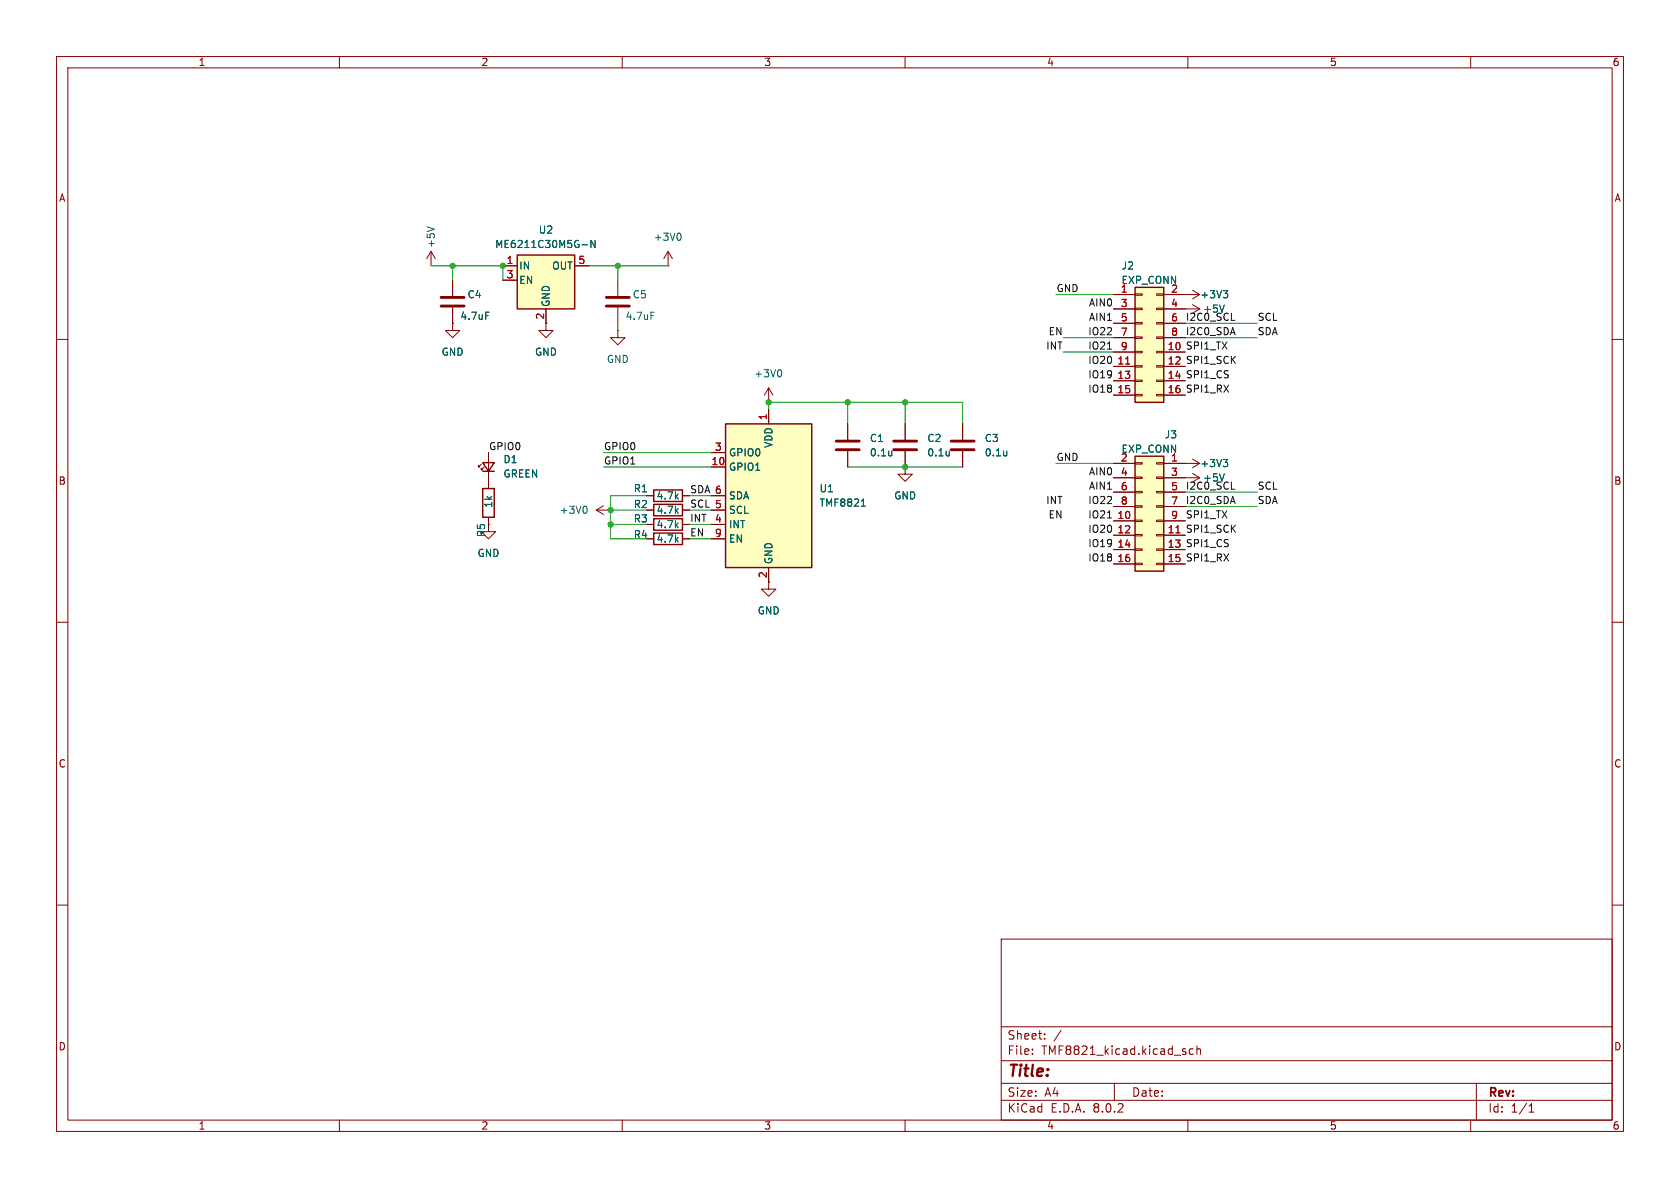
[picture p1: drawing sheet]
<svg xmlns="http://www.w3.org/2000/svg" width="297mm" height="210mm" viewBox="0 0 297 210" stroke-linecap="round" stroke-linejoin="round" font-family="sans-serif">
<g fill="none" stroke="#840000" stroke-width=".18">
<path d="M10 10h277v190h-277zM12 12h273v186h-273zM60 10v2M110 10v2M160 10v2M210 10v2M260 10v2M10 60h2M109.2 49.5v2.8M109.2 54.4v2.8M285 60h2M135.9 71.1h.1"/>
<path d="M135.9 68.6l-.8 1.3M135.9 68.6v2.5M135.9 68.6l.8 1.3M170.2 74.9v2.8M170.2 79.8v2.8M105.4 90.2l1.3 .7M105.4 90.2h2.5M106.7 89.4l-1.3 .8M107.9 90.2h.1M160 82.6v1.2h1.3l-1.3 1.3-1.3-1.3h1.3M160 82.6h.1M10 110h2"/>
<path d="M135.9 102.9v1.2h1.3l-1.3 1.3-1.3-1.3h1.3M285 110h2M10 160h2M285 160h2M177 166h108v32h-108zM60 198v2M110 198v2M160 198v2M177 194.5h108M177 191.5h108M177 187.5h108M177 181.5h108"/>
<path d="M182.5 186.3v.1M182.5 185.5v.1M184.7 183.6v.1M184.7 182.8v.1M187.6 182.1l-1.3 2M197 191.5v3M209.5 185.9l.2 .2-.2 .3M209.5 185.4l.1 .1M210 198v2M211 185.5l-.5-.1-.3 .3v.4l.2 .2h.6M211.6 185.5l.2-.1 .4 .1v.9M211.6 184.9v1.5"/>
<path d="M260 198v2M261 191.5v6.5M270.3 196.6h.9M270.3 195.5l.4-.4v1.5"/>
</g>
<path d="M107.2 54.1h4.1M107.2 52.6h4.1M168.1 79.5h4.1M168.1 78h4.1" fill="none" stroke="#840000" stroke-width=".51"/>
<path d="M115.1 55.2h.6M137.9 65.3a.79 .79 0 0 1 0 1.3M178 79.7v.9M103.5 89.5a.79 .79 0 0 1 0 1.2M178 80.5h-.1" fill="none" stroke="#006464" stroke-width=".18"/>
<path d="M128.3 74.9h15.2v25.4h-15.2z" fill="#ffffc2"/>
<path d="M128.3 74.9h15.2v25.4h-15.2z" fill="none" stroke="#840000" stroke-width=".25"/>
<g fill="none" stroke="#840000" stroke-width=".18">
<path d="M209.5 54.6h2.6M210.8 53.8l1.3 .8M212.1 54.6l-1.3 .8M135.9 72.4v2.5M149.9 74.9v2.8M149.9 79.8v2.8M160 74.9v2.8M160 79.8v2.8M125.7 82.6h2.6M125.7 80h2.6M125.7 92.7h2.6M125.7 90.2h2.6"/>
<path d="M125.7 87.6h2.6M125.7 95.3h2.6M135.9 100.3v2.6"/>
</g>
<path d="M216.4 53.9l-.4 1.3M157.7 79.7v.9M167.8 79.7v.9M152.3 89.5h.7M152.5 88.4l.1-.2v1.3M157.7 80.5h-.1M167.8 80.5h.1" fill="none" stroke="#006464" stroke-width=".18"/>
<path d="M147.8 79.5h4.1M147.8 78h4.1M158 79.5h4.1M158 78h4.1" fill="none" stroke="#840000" stroke-width=".51"/>
<path d="M200.7 50.8h5v20.3h-5z" fill="#ffffc2"/>
<g fill="none" stroke="#840000" stroke-width=".18">
<path d="M196.8 52.1h3.9M196.8 54.6h3.9M196.8 57.2h3.9M196.8 59.7h3.9M200.7 59.6h1.2v.2h-1.2zM200.7 57h1.2v.3h-1.2zM200.7 54.5h1.2v.2h-1.2zM200.7 51.9h1.2v.3h-1.2zM204.5 59.6h1.2v.2h-1.2zM204.5 57h1.2v.3h-1.2zM204.5 54.5h1.2v.2h-1.2zM204.5 51.9h1.2v.3h-1.2z"/>
<path d="M205.7 52.1h6.4M205.7 54.6h3.8M205.7 57.2h3.8M205.7 59.7h3.8M210.8 51.3l1.3 .8M212.1 52.1l-1.3 .7M196.8 62.2h3.9M196.8 64.8h3.9M196.8 67.3h3.9M196.8 69.9h3.9M200.7 69.7h1.2v.3h-1.2zM200.7 67.2h1.2v.2h-1.2z"/>
<path d="M200.7 64.6h1.2v.3h-1.2zM200.7 62.1h1.2v.3h-1.2zM204.5 69.7h1.2v.3h-1.2zM204.5 67.2h1.2v.2h-1.2zM204.5 64.6h1.2v.3h-1.2zM204.5 62.1h1.2v.3h-1.2zM205.7 62.2h3.8M205.7 64.8h3.8M205.7 67.3h3.8M205.7 69.9h3.8"/>
</g>
<path d="M200.7 50.8h5v20.3h-5z" fill="none" stroke="#840000" stroke-width=".25"/>
<path d="M199 64.4h.7" fill="none" stroke="#a90000" stroke-width=".18"/>
<path d="M216.3 51.4h.7l-.4 .5M216.8 51.9l.2 .2v.3l-.2 .2" fill="none" stroke="#006464" stroke-width=".18"/>
<path d="M200.7 80.6h5v20.4h-5z" fill="#ffffc2"/>
<g fill="none" stroke="#840000" stroke-width=".18">
<path d="M76.2 44.5l-.8 1.2M76.2 44.5v2.5M76.2 44.5l.8 1.2M80 57.2v1.2h1.3l-1.3 1.3-1.3-1.3h1.3M80 57.2h.1M96.5 57.2v1.2h1.3l-1.3 1.3-1.3-1.3h1.3M109.2 58.4v1.3h1.3l-1.3 1.3-1.3-1.3h1.3M109.2 58.4h.1M118.1 47h.1M118.1 44.5l-.8 1.2M118.1 44.5v2.5M118.1 44.5l.8 1.2"/>
<path d="M114.3 87.6h1.3M114.3 92.7h1.3M114.3 95.3h1.3M114.3 90.2h1.3M120.6 87.6h1.3M120.6 92.7h1.3M120.6 95.3h1.3M120.6 90.2h1.3M196.8 81.9h3.9M196.8 92.1h3.9M196.8 94.6h3.9M196.8 97.2h3.9"/>
<path d="M196.8 99.7h3.9M196.8 84.5h3.9M196.8 87h3.9M196.8 89.5h3.9M200.7 99.6h1.2v.2h-1.2zM200.7 97h1.2v.3h-1.2zM200.7 94.5h1.2v.2h-1.2zM200.7 91.9h1.2v.3h-1.2zM200.7 89.4h1.2v.3h-1.2zM200.7 86.9h1.2v.2h-1.2zM200.7 84.3h1.2v.3h-1.2zM200.7 81.8h1.2v.2h-1.2z"/>
<path d="M204.5 99.6h1.2v.2h-1.2zM204.5 97h1.2v.3h-1.2zM204.5 94.5h1.2v.2h-1.2zM204.5 91.9h1.2v.3h-1.2zM204.5 89.4h1.2v.3h-1.2zM204.5 86.9h1.2v.2h-1.2zM204.5 84.3h1.2v.3h-1.2zM204.5 81.8h1.2v.2h-1.2zM205.7 81.9h6.4M205.7 92.1h3.8M205.7 94.6h3.8M205.7 97.2h3.8"/>
<path d="M205.7 99.7h3.8M205.7 84.5h6.4M205.7 87h3.8M205.7 89.5h3.8M210.8 83.7l1.3 .8M210.8 81.2l1.3 .7M212.1 84.5l-1.3 .7M212.1 81.9l-1.3 .8"/>
</g>
<path d="M115.6 86.6h5v2h-5zM115.6 91.7h5v2h-5zM115.6 94.2h5v2.1h-5zM115.6 89.2h5v2h-5zM200.7 80.6h5v20.4h-5z" fill="none" stroke="#840000" stroke-width=".25"/>
<path d="M207.9 94.2h.7" fill="none" stroke="#a90000" stroke-width=".18"/>
<path d="M75.5 40.1l1.3 .4M120.1 41.2a.79 .79 0 0 1 0 1.3M216.3 81.2h.7l-.4 .5M216.4 83.8l-.4 1.2M216.8 81.7l.2 .3v.3l-.2 .2" fill="none" stroke="#006464" stroke-width=".18"/>
<path d="M91.4 45.1h10.2v9.5h-10.2z" fill="#ffffc2"/>
<path d="M91.4 45.1h10.2v9.5h-10.2zM85.3 86.4h2.1v5h-2.1zM85.3 81.8h2.1l-1 1.5zM85.3 83.3h2.1" fill="none" stroke="#840000" stroke-width=".25"/>
<g fill="none" stroke="#840000" stroke-width=".18">
<path d="M80 57.2h.1M80 49.5v2.8M80 54.4v2.8M88.9 47h2.5M88.9 49.5h2.5M96.5 54.6v2.6M101.6 47h2.5M196.8 52.1h3.9M196.8 54.6h3.9M196.8 57.2h3.9M196.8 59.7h3.9M205.7 52.1h3.8"/>
<path d="M205.7 54.6h3.8M205.7 57.2h3.8M205.7 59.7h3.8M135.9 72.4v2.5M149.9 74.9v2.8M149.9 79.8v2.8M160 74.9v2.8M160 79.8v2.8M170.2 74.9v2.8M170.2 79.8v2.8M196.8 62.2h3.9M196.8 64.8h3.9"/>
<path d="M196.8 67.3h3.9M196.8 69.9h3.9M205.7 62.2h3.8M205.7 64.8h3.8M205.7 67.3h3.8M205.7 69.9h3.8M85.1 82l-.5 .6v-.3v.3h.2M85.6 82.6l-.5 .5v-.3v.3h.2M86.4 91.4v2.6h1.2l-1.2 1.3-1.3-1.3h1.3M86.4 80v6.4M114.3 92.7h1.3M114.3 90.2h1.3"/>
<path d="M114.3 87.6h1.3M114.3 95.3h1.3M120.6 92.7h1.3M120.6 90.2h1.3M120.6 87.6h1.3M120.6 95.3h1.3M125.7 82.6h2.6M125.7 80h2.6M125.7 92.7h2.6M125.7 90.2h2.6M125.7 87.6h2.6M125.7 95.3h2.6"/>
<path d="M160 82.6h.1M196.8 81.9h3.9M196.8 92.1h3.9M196.8 94.6h3.9M196.8 97.2h3.9M196.8 99.7h3.9M196.8 84.5h3.9M196.8 87h3.9M196.8 89.5h3.9M205.7 81.9h3.8M205.7 92.1h3.8M205.7 94.6h3.8"/>
<path d="M205.7 97.2h3.8M205.7 99.7h3.8M205.7 84.5h3.8M205.7 87h3.8M205.7 89.5h3.8M135.9 100.3v2.6"/>
</g>
<g fill="none" stroke="#006464" stroke-width=".18">
<path d="M85.9 55.2h.6M102.9 43.3h1M105.2 42.5v1.3l-.7-1.3v1.3M216.3 51.4h.7l-.4 .5M216.4 53.9l-.4 1.3M216.8 51.9l.2 .2v.3l-.2 .2M157.7 79.7v.9M167.8 79.7v.9M178 79.7v.9M152.3 89.5h.7M152.5 88.4l.1-.2v1.3M157.7 80.5h-.1"/>
<path d="M167.8 80.5h.1M178 80.5h-.1M216.3 81.2h.7l-.4 .5M216.4 83.8l-.4 1.2M216.8 81.7l.2 .3v.3l-.2 .2"/>
</g>
<path d="M78 54.1h4M78 52.6h4" fill="none" stroke="#840000" stroke-width=".51"/>
<path d="M217.7 56.6h.6M195.8 61.7h.7M195.8 91.6h.7M217.7 86.5h.6" fill="none" stroke="#0f0f0f" stroke-width=".18"/>
<g fill="none" stroke="#009600" stroke-width=".18">
<path d="M76.2 47h12.7v2.5M80 47v2.5M104.1 47h14M109.2 47v2.5M109.2 57.2v1.2M186.7 52.1h10.1M188 59.7h8.8M209.5 59.7h12.7M209.5 57.2h12.7M135.9 72.4v-1.3h34.3v3.8M149.9 71.1v3.8M160 71.1v3.8"/>
<path d="M188 62.2h8.8M106.7 82.6h19M106.7 80h19M107.9 90.2h6.4M107.9 92.7h6.4M114.3 87.6h-6.4v7.7h6.4M121.9 87.6h3.8M121.9 90.2h3.8M121.9 95.3h3.8M121.9 92.7h3.8M149.9 82.6h20.3M186.7 81.9h10.1"/>
<path d="M209.5 87h12.7M209.5 89.5h12.7"/>
</g>
<path d="M199 64.4h.7M207.9 94.2h.7" fill="none" stroke="#a90000" stroke-width=".18"/>
<g fill="#009600" stroke="#009600" stroke-width=".18">
<circle cx="160" cy="82.6" r=".46"/>
<circle cx="135.9" cy="71.1" r=".46"/>
<circle cx="160" cy="71.1" r=".46"/>
<circle cx="149.9" cy="71.1" r=".46"/>
<circle cx="107.9" cy="92.7" r=".46"/>
<circle cx="107.9" cy="90.2" r=".46"/>
<circle cx="88.9" cy="47" r=".46"/>
<circle cx="80" cy="47" r=".46"/>
<circle cx="109.2" cy="47" r=".46"/>
</g>
<text font-size="2.8" fill="#840000" x="178" y="190.9">Title:</text>
<g font-size="2.1" fill="#840000">
<text x="178" y="184">Sheet:</text>
<text x="178" y="186.7">File:</text>
<text x="184.1" y="186.7">TMF8821_kicad.kicad_sch</text>
<text x="178" y="196.9">KiCad</text>
<text x="178" y="194.1">Size:</text>
<text x="184.7" y="194.1">A4</text>
<text x="185.7" y="196.9">E.D.A.</text>
<text x="193.3" y="196.9">8.0.2</text>
<text x="200" y="194.1">Date:</text>
<text x="263" y="194.3">Rev:</text>
<text x="263" y="196.9">Id:</text>
<text x="267.1" y="196.9">1/1</text>
</g>
<g font-size="1.8" fill="#840000">
<text x="35" y="11.9">1</text>
<text x="85" y="11.9">2</text>
<text x="135" y="11.9">3</text>
<text x="185" y="11.9">4</text>
<text x="235" y="11.9">5</text>
<text x="285" y="11.9">6</text>
<text x="10.3" y="35.9">A</text>
<text x="285.3" y="35.9">A</text>
<text x="10.3" y="85.9">B</text>
<text x="285.3" y="85.9">B</text>
<text x="86" y="95.1" transform="rotate(-90 86 95.1)">R5</text>
<text x="10.3" y="135.9">C</text>
<text x="285.3" y="135.9">C</text>
<text x="10.3" y="185.9">D</text>
<text x="285.3" y="185.9">D</text>
<text x="35" y="199.9">1</text>
<text x="85" y="199.9">2</text>
<text x="135" y="199.9">3</text>
<text x="185" y="199.9">4</text>
<text x="235" y="199.9">5</text>
<text x="285" y="199.9">6</text>
</g>
<g font-size="1.8" fill="#006464">
<text x="95.1" y="41.5">U2</text>
<text x="77.1" y="43.9" transform="rotate(-90 77.1 43.9)">+5V</text>
<text x="87.4" y="44">ME6211C30M5G-N</text>
<text x="91.7" y="47.9">IN</text>
<text x="97.5" y="47.9">OUT</text>
<text x="115.5" y="42.8">+3V0</text>
<text x="198.2" y="47.9">J2</text>
<text x="82.6" y="52.9">C4</text>
<text x="91.7" y="50.4">EN</text>
<text x="111.8" y="52.9">C5</text>
<text x="198.2" y="50.4">EXP_CONN</text>
<text x="212.1" y="52.9">+3V3</text>
<text x="81.3" y="56.7">4.7uF</text>
<text x="97.4" y="54.4" transform="rotate(-90 97.4 54.4)">GND</text>
<text x="110.5" y="56.7">4.7uF</text>
<text x="212.6" y="55.5">+5V</text>
<text x="78" y="63.1">GND</text>
<text x="94.5" y="63.1">GND</text>
<text x="107.2" y="64.4">GND</text>
<text x="133.2" y="66.9">+3V0</text>
<text x="205.8" y="77.7">J3</text>
<text x="88.9" y="82.1">D1</text>
<text x="128.8" y="83.4">GPIO1</text>
<text x="128.8" y="80.9">GPIO0</text>
<text x="136.8" y="79.3" transform="rotate(-90 136.8 79.3)">VDD</text>
<text x="153.7" y="78.3">C1</text>
<text x="153.7" y="80.9">0.1u</text>
<text x="163.8" y="78.3">C2</text>
<text x="163.8" y="80.9">0.1u</text>
<text x="174" y="78.3">C3</text>
<text x="174" y="80.9">0.1u</text>
<text x="198.2" y="80.2">EXP_CONN</text>
<text x="212.1" y="82.8">+3V3</text>
<text x="87.2" y="89.9" transform="rotate(-90 87.2 89.9)">1k</text>
<text x="88.9" y="84.6">GREEN</text>
<text x="111.9" y="87.2">R1</text>
<text x="116" y="88.5">4.7k</text>
<text x="128.8" y="88.5">SDA</text>
<text x="144.8" y="87.2">U1</text>
<text x="144.8" y="89.8">TMF8821</text>
<text x="158" y="88.5">GND</text>
<text x="212.6" y="85.3">+5V</text>
<text x="98.8" y="91">+3V0</text>
<text x="111.9" y="92.6">R3</text>
<text x="111.9" y="95.4">R4</text>
<text x="111.9" y="90">R2</text>
<text x="116" y="93.6">4.7k</text>
<text x="116" y="91">4.7k</text>
<text x="128.8" y="93.6">INT</text>
<text x="128.8" y="91">SCL</text>
<text x="84.3" y="98.7">GND</text>
<text x="116" y="96.1">4.7k</text>
<text x="128.8" y="96.1">EN</text>
<text x="136.8" y="99.8" transform="rotate(-90 136.8 99.8)">GND</text>
<text x="133.9" y="108.8">GND</text>
</g>
<g font-size="1.8" fill="#a90000">
<text x="89.5" y="46.7">1</text>
<text x="102.2" y="46.7">5</text>
<text x="89.5" y="49.3">3</text>
<text x="198" y="51.8">1</text>
<text x="206.9" y="51.8">2</text>
<text x="96.3" y="56.6" transform="rotate(-90 96.3 56.6)">2</text>
<text x="198" y="54.4">3</text>
<text x="198" y="56.9">5</text>
<text x="198" y="59.4">7</text>
<text x="206.9" y="54.4">4</text>
<text x="206.9" y="56.9">6</text>
<text x="206.9" y="59.4">8</text>
<text x="197.4" y="64.5">11</text>
<text x="198" y="62">9</text>
<text x="206.3" y="62">10</text>
<text x="206.3" y="64.5">12</text>
<text x="197.4" y="67.1">13</text>
<text x="197.4" y="69.6">15</text>
<text x="206.3" y="67.1">14</text>
<text x="206.3" y="69.6">16</text>
<text x="135.6" y="74.4" transform="rotate(-90 135.6 74.4)">1</text>
<text x="125.7" y="82.3">10</text>
<text x="126.3" y="79.8">3</text>
<text x="198" y="81.7">2</text>
<text x="206.9" y="81.7">1</text>
<text x="126.3" y="89.9">5</text>
<text x="126.3" y="87.4">6</text>
<text x="198" y="84.2">4</text>
<text x="198" y="86.7">6</text>
<text x="198" y="89.3">8</text>
<text x="206.9" y="84.2">3</text>
<text x="206.9" y="86.7">5</text>
<text x="206.9" y="89.3">7</text>
<text x="126.3" y="92.5">4</text>
<text x="126.3" y="95">9</text>
<text x="197.4" y="91.8">10</text>
<text x="197.4" y="94.4">12</text>
<text x="206.3" y="94.4">11</text>
<text x="206.9" y="91.8">9</text>
<text x="197.4" y="96.9">14</text>
<text x="197.4" y="99.4">16</text>
<text x="206.3" y="96.9">13</text>
<text x="206.3" y="99.4">15</text>
<text x="135.6" y="102.3" transform="rotate(-90 135.6 102.3)">2</text>
</g>
<g font-size="1.8" fill="#0f0f0f">
<text x="186.7" y="51.7">GND</text>
<text x="185.3" y="59.3">EN</text>
<text x="192.3" y="59.3">IO22</text>
<text x="192.4" y="54.3">AIN0</text>
<text x="192.4" y="56.8">AIN1</text>
<text x="209.5" y="56.8">I2C0_SCL</text>
<text x="209.5" y="59.3">I2C0_SDA</text>
<text x="222.2" y="59.3">SDA</text>
<text x="222.2" y="56.8">SCL</text>
<text x="184.9" y="61.9">INT</text>
<text x="192.3" y="61.9">IO21</text>
<text x="192.3" y="64.4">IO20</text>
<text x="209.5" y="64.4">SPI1_SCK</text>
<text x="209.5" y="61.9">SPI1_TX</text>
<text x="192.3" y="69.5">IO18</text>
<text x="192.3" y="67">IO19</text>
<text x="209.5" y="69.5">SPI1_RX</text>
<text x="209.5" y="67">SPI1_CS</text>
<text x="86.4" y="79.7">GPIO0</text>
<text x="106.7" y="82.2">GPIO1</text>
<text x="106.7" y="79.7">GPIO0</text>
<text x="186.7" y="81.6">GND</text>
<text x="121.9" y="87.3">SDA 6</text>
<text x="121.9" y="89.8">SCL 5</text>
<text x="184.9" y="89.2">INT</text>
<text x="192.3" y="89.2">IO22</text>
<text x="192.4" y="84.1">AIN0</text>
<text x="192.4" y="86.6">AIN1</text>
<text x="209.5" y="89.2">I2C0_SDA</text>
<text x="209.5" y="86.6">I2C0_SCL</text>
<text x="222.2" y="89.2">SDA</text>
<text x="222.2" y="86.6">SCL</text>
<text x="121.9" y="92.4">INT</text>
<text x="121.9" y="94.9">EN</text>
<text x="185.3" y="91.7">EN</text>
<text x="192.3" y="91.7">IO21</text>
<text x="192.3" y="94.3">IO20</text>
<text x="209.5" y="94.3">SPI1_SCK</text>
<text x="209.5" y="91.7">SPI1_TX</text>
<text x="192.3" y="96.8">IO19</text>
<text x="192.3" y="99.3">IO18</text>
<text x="209.5" y="96.8">SPI1_CS</text>
<text x="209.5" y="99.3">SPI1_RX</text>
</g>
</svg>
